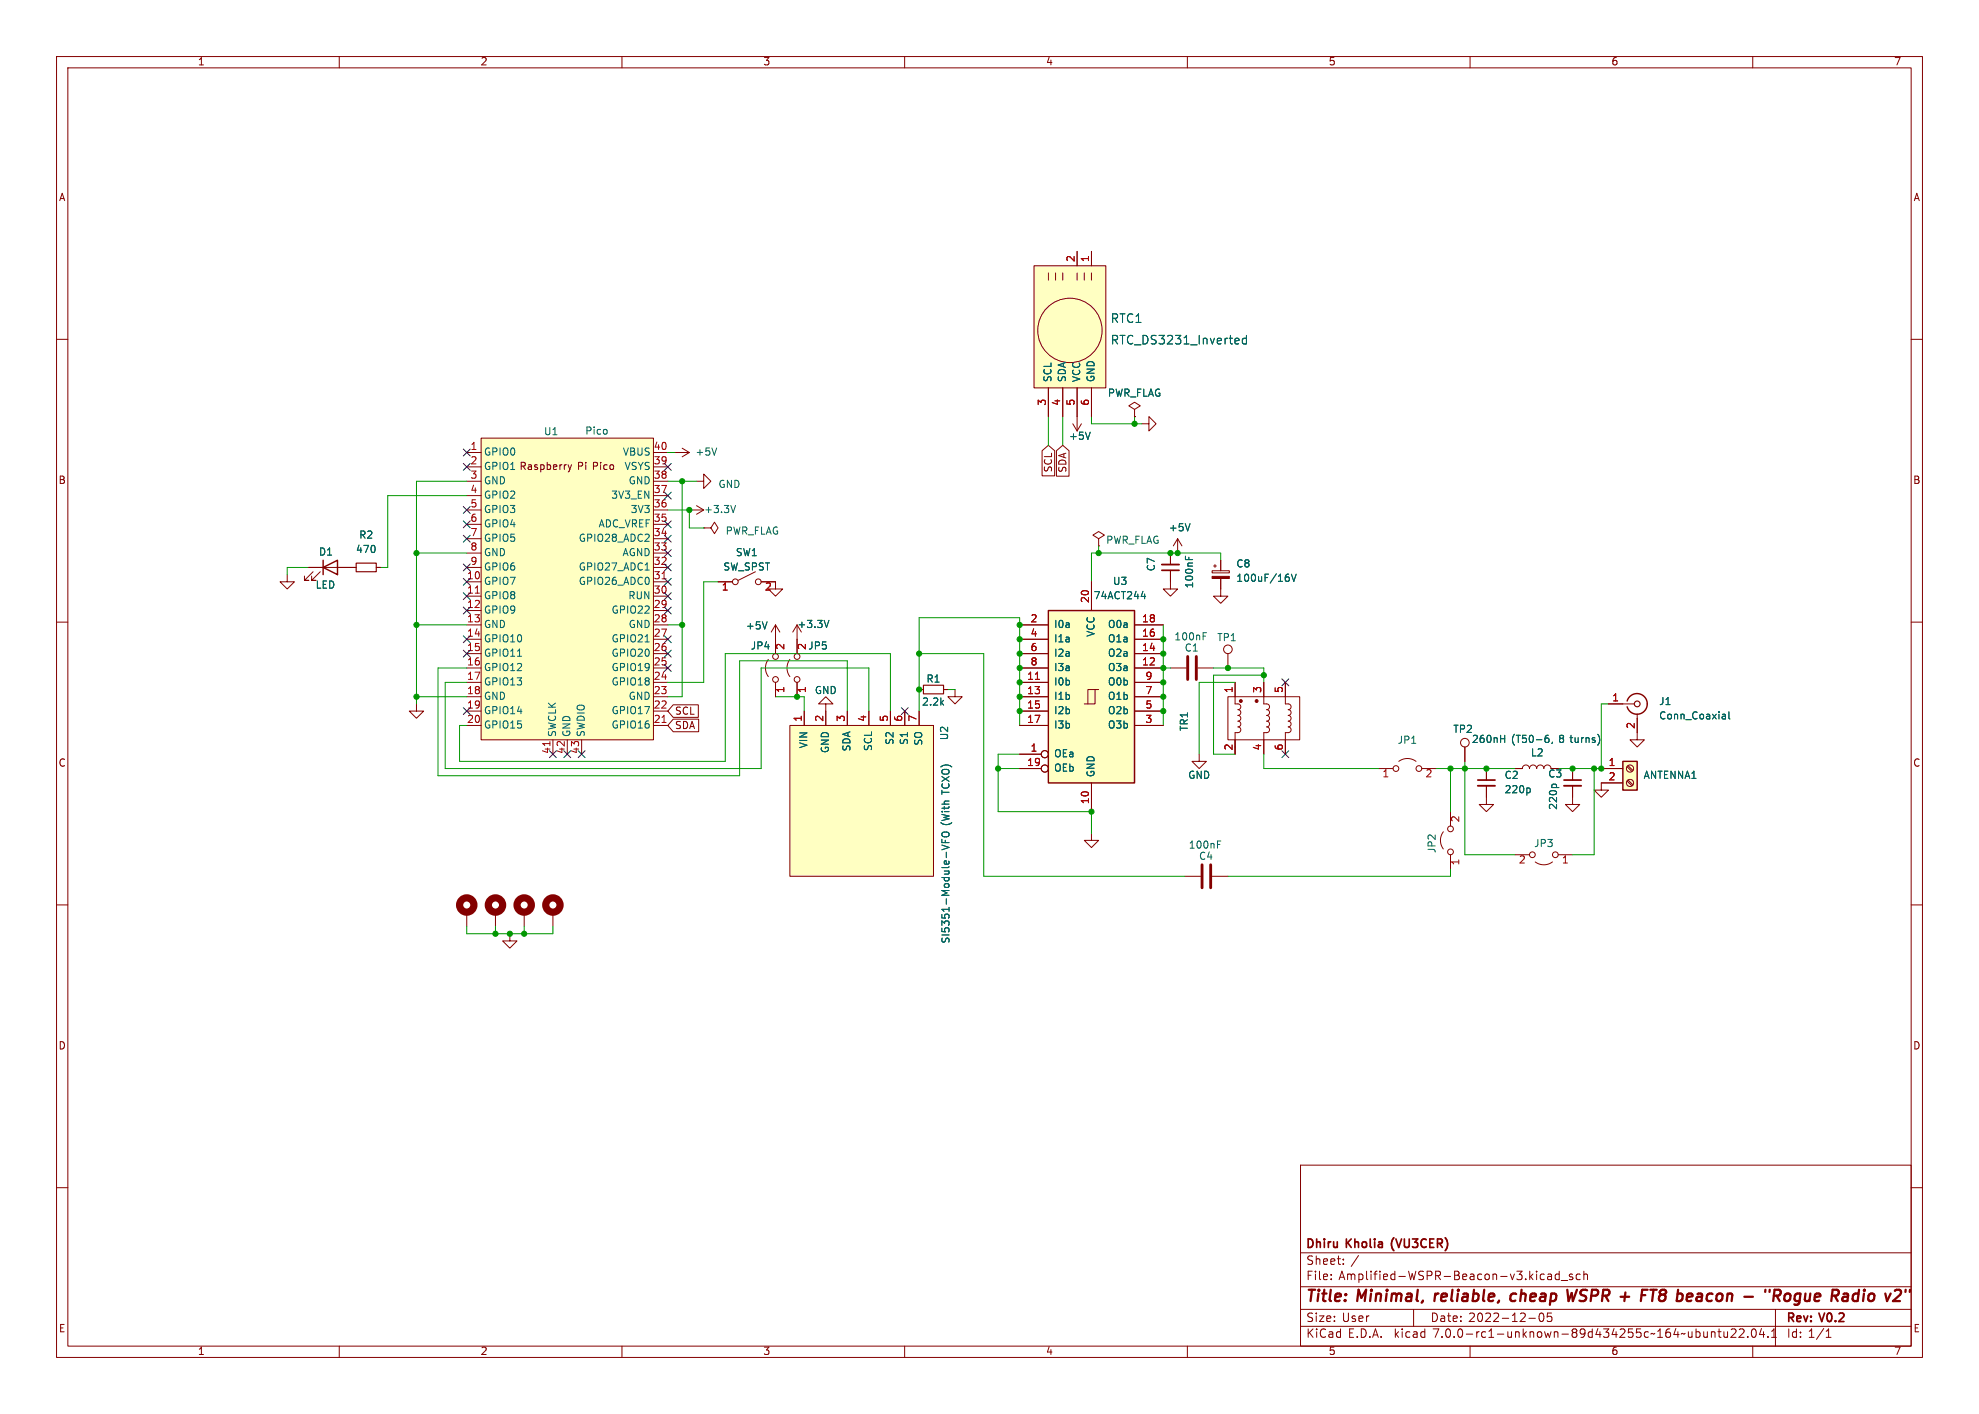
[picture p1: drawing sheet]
<svg xmlns="http://www.w3.org/2000/svg" width="350mm" height="250mm" viewBox="0 0 350 250" stroke-linecap="round" stroke-linejoin="round" font-family="sans-serif">
<g fill="none" stroke="#840000" stroke-width=".18">
<path d="M10 10h330v230h-330zM12 12h326v226h-326zM60 10v2M110 10v2M160 10v2M210 10v2M260 10v2M310 10v2M10 60h2M182.9 47h12.7v21.6h-12.7zM185.4 48.3v1.2M186.7 48.3v1.2"/>
<path d="M188 48.3v1.2M190.5 44.4v2.6M190.5 48.3v1.2M191.8 48.3v1.2M193 44.4v2.6M193 48.3v1.2M338 60h2M85.1 77.5h30.5v53.3h-30.5zM120.6 79.2l1.3 .8M184.3 79.7l1.1-1 1.1 1v4.4h-2.2zM185.4 68.6v5.1M186.8 79.7l1.2-1 1.1 1v4.5h-2.3z"/>
<path d="M188 68.6v5.1M189.7 74.9l.8 1.3M190.5 68.6v7.6M191.3 74.9l-.8 1.3M193 68.6v5.1M200.7 72.4l1-.6-1-.7-1.1 .7 1.1 .6v1.3M200.7 73.7h.1M201.9 74.9h1.3v-1.2l1.3 1.2-1.3 1.3v-1.3M82.5 80h2.6M82.5 82.5h2.6M82.5 85.1h2.6M82.5 97.8h2.6"/>
<path d="M82.5 95.2h2.6M82.5 92.7h2.6M82.5 90.2h2.6M82.5 87.6h2.6M100.5 82.2l.3 .8M100.8 83l-.3 .4M101.1 82.2l-.3 .8M115.6 80h2.5M115.6 82.5h2.5M115.6 85.1h2.5M115.6 97.8h2.5M115.6 95.2h2.5"/>
<path d="M115.6 92.7h2.5M115.6 90.2h2.5M115.6 87.6h2.5M119.4 80h2.5M121.9 90.2h2.6M121.9 80l-1.3 .8M123.2 85.1h1.3v-1.3l1.2 1.3-1.2 1.3v-1.3M123.2 89.4l1.3 .8M124.5 93.3h1.2l.7-1 .6 1-.6 1.1-.7-1.1M124.5 93.3h.1M124.5 90.2l-1.3 .7M194.3 95.2l1-.6-1-.6-1 .6 1 .6v1.3"/>
<path d="M194.3 96.5h.1M207 97.8v2M208.3 95.2l-.8 1.3M208.3 95.2v2.6M208.3 95.2l.7 1.3M214.9 99.8v.5M215.9 99.1v1.8M10 110h2M50.8 101.6v1.3h1.3l-1.3 1.2-1.3-1.2h1.3M54.6 100.3h8.4M55.4 101.1l-1.6 1.5h.8h-.8v-.7M56.6 101.1l-1.5 1.5h.8h-.8v-.7"/>
<path d="M66.5 100.3h.8M82.5 118.1h2.6M82.5 115.6h2.6M82.5 113h2.6M82.5 110.5h2.6M82.5 100.3h2.6M82.5 102.9h2.6M82.5 105.4h2.6M82.5 107.9h2.6M115.6 118.1h2.5M115.6 115.6h2.5M115.6 113h2.5"/>
<path d="M115.6 110.5h2.5M115.6 100.3h2.5M115.6 102.9h2.5M115.6 105.4h2.5M115.6 107.9h2.5M127 102.9h2.5M133.6 101.1l-3 1.5M134.6 102.9h2.6v1.2h1.2l-1.2 1.3-1.3-1.3h1.3M135.9 116.6a2.54 2.54 0 0 0 0 3M137.2 110.5v5.1M137.2 110.5l-.8 1.3M137.2 110.5l.7 1.3"/>
<path d="M139.7 116.6a2.54 2.54 0 0 0 0 3M140.2 111.8l.8-1.3v5.1M180.3 118.1h5.1M180.3 115.6h5.1M180.3 113h5.1M180.3 110.5h5.1M193 102.9v5M200.7 118.1h5M200.7 115.6h5M200.7 113h5M200.7 110.5h5M207 100.8v3.3h1.3l-1.3 1.3-1.3-1.3h1.3"/>
<path d="M207 118.1h2.8M211.8 118.1h2.8M214.4 100.9h3v.4h-3zM214.6 100.1h.5M215.9 102.3v3.1h1.3l-1.3 1.3-1.3-1.3h1.3M217.2 115.6v2.5M338 110h2M73.7 124.5v1.2h1.2l-1.2 1.3-1.3-1.3h1.3M82.5 120.6h2.6M82.5 123.2h2.6M82.5 125.7h2.6M82.5 128.3h2.6"/>
<path d="M97.8 130.8v2.5M100.3 130.8v2.5M102.9 130.8v2.5M115.6 120.6h2.5M115.6 123.2h2.5M115.6 125.7h2.5M115.6 128.3h2.5M119.1 124.6h4.4v2.2h-4.4l-1-1.1zM119.1 127.2h4.5v2.2h-4.5l-1-1.1zM137.2 120.6v2.6M139.7 128.3h25.4v26.6h-25.4zM141 120.6v2.6"/>
<path d="M142.2 125.7v2.6M146 124.5h1.3l-1.3-1.3-1.2 1.3h1.2v3.8M149.9 125.7v2.6M153.7 125.7v2.6M157.5 125.7v2.6M160 125.7v2.6M162.6 125.7v2.6M162.6 121.9h.7M166.9 121.9h.7M168.9 121.9v1.3h1.3l-1.3 1.3-1.3-1.3h1.3M180.3 133.3h3.8M180.3 120.6h5.1"/>
<path d="M180.3 123.2h5.1M180.3 125.7h5.1M180.3 128.3h5.1M180.3 135.9h3.8M193 138.4v5.1M193.7 121.9h-1.3v2.6M194.3 121.9h-.6v2.6h-1.9M200.7 120.6h5M200.7 123.2h5M200.7 125.7h5M200.7 128.3h5M212.1 133.3v1.3h-1.3l1.3 1.3 1.3-1.3h-1.3"/>
<path d="M217.2 123.2h12.7v7.6h-12.7zM218.4 120.6v3.9h.8l.3 .5-.2 .3-.4 .2 .4 .1 .1 .3-.1 .4-.4 .2 .3 .1 .2 .2v.5l-.5 .2 .4 .2 .1 .4-.1 .3-.4 .1 .4 .2 .2 .4-.4 .4h-.7v3.8M223.5 120.6v3.9h.7l.3 .5-.1 .3-.4 .2 .4 .1 .1 .3-.1 .4-.4 .2 .3 .1 .2 .2-.1 .5-.4 .2 .4 .2 .1 .4-.2 .3-.3 .1 .4 .2 .1 .4-.3 .4h-.7v3.8M227.3 120.6v3.9h.8l.2 .5-.1 .3-.4 .2 .4 .1 .1 .3-.1 .4-.4 .2 .3 .1 .2 .2-.1 .5-.4 .2 .4 .2 .1 .4-.2 .3-.3 .1 .4 .2 .1 .4-.3 .4h-.7v3.8M243.8 135.9h2.6M247.4 134.6a2.54 2.54 0 0 1 3 0M251.5 135.9h2.5M259.1 132.1v2.5M262.9 138.9v3.3h-1.3l1.3 1.3 1.3-1.3h-1.3M262.9 135.9v2M268 135.9h1.2a.64 .64 0 0 1 .7-.6 .64 .64 0 0 1 .6 .6 .64 .64 0 0 1 .6-.6 .64 .64 0 0 1 .7 .6 .64 .64 0 0 1 .6-.6 .64 .64 0 0 1 .6 .6 .64 .64 0 0 1 .7-.6 .64 .64 0 0 1 .6 .6M278.1 138.9v3.3h-1.2l1.2 1.3 1.3-1.3h-1.3"/>
<path d="M278.1 135.9v2M283.2 135.9h3.8M284.5 124.5h4.6M287 138.4h-3.8v1.3h-1.3l1.3 1.3 1.3-1.3h-1.3M287.8 138.1l.8 .8M287.8 135.6l.8 .8M287.9 137.9l.9 .9M287.9 135.4l.9 .8M289.6 126.2v4.6h-1.3l1.3 1.3 1.2-1.3h-1.2M10 160h2M193 147.3v1.3h1.3l-1.3 1.3-1.2-1.3h1.2M209.5 154.9h2.8"/>
<path d="M214.4 154.9h2.8M255.3 147.1a2.53 2.53 0 0 0 0 3M256.5 143.5v2.5M256.5 151.1v2.6M268 151.1h2.5M271.5 152.4a2.54 2.54 0 0 0 3.1 0M275.6 151.1h2.5M338 160h2M82.5 161.3v2.5M87.6 161.3v2.5M90.2 165.1v1.3h1.2l-1.2 1.2-1.3-1.2h1.3M92.7 161.3v2.5"/>
<path d="M97.8 161.3v2.5M10 210h2M230 206h108v32h-108zM338 210h2M60 238v2M110 238v2M160 238v2M210 238v2M230 234.5h108M230 231.5h108M230 227.5h108M230 221.5h108"/>
<path d="M235.4 226.1v.2M235.4 225.3v.2M237.6 223.4v.2M237.6 222.6v.2M250 231.5v3M260 238v2M270.4 233.1h1.2M272.3 232.3a.81 .81 0 0 0 .4 1.4l.2-.2 .2-.4-.2-.8M273.7 232.2l-.1 .7 .2-.2 .5 .1 .2 .6-.3 .3-.6-.2M273.8 225.3h.5l.1 1M274.4 225.6l-.5 .1a.29 .29 0 0 0-.2 .3 .29 .29 0 0 0 .2 .3l.5-.1M275.8 225.3h-.5l-.2 .2v.5l.1 .2h.6"/>
<path d="M275.8 224.8v1.5M276.1 226.4h1.2M278.1 225.3h-.3l-.2 .2v.2l.5 .1v.4h-.5M279.5 225.3h-.4l-.3 .2v.5l.1 .2h.6M280.1 225.4l.2-.1h.4l.1 1M280.1 224.8v1.5M302.7 235.5v1M302.7 235.6l.2-.1h.4v1M303.8 235.5h.6M304 235v1.2l.4 .3M304.9 235.5l.1 .9 .3 .1 .2-.2M305.5 235.5v1"/>
<path d="M306.2 235.1l.6-.1 .2 .1v.3l-.9 1.1h.9M307.6 235.1l.6-.1 .2 .1 .1 .3-1 1.1h1M309.1 236.3v.2M310 235h.1a.81 .81 0 0 1 .6 .6 .81 .81 0 0 1-.3 .8l-.1 .1a.82 .82 0 0 1-.6-.7 .82 .82 0 0 1 .3-.8zM310 238v2M311.5 234.9l-.3 1.1h.9M311.9 235.5v1M312.7 236.3v.2M313.3 236.5h.9M313.3 235.4l.5-.4v1.5M314 231.5v6.5M323 236.5h.8"/>
<path d="M323 235.4l.4-.4v1.5"/>
<circle cx="189.2" cy="58.4" r="5.7"/>
<circle cx="130" cy="102.9" r=".51"/>
<circle cx="134.1" cy="102.9" r=".51"/>
<circle cx="137.2" cy="116.1" r=".51"/>
<circle cx="141" cy="116.1" r=".51"/>
<circle cx="217.2" cy="114.8" r=".76"/>
<circle cx="137.2" cy="120.1" r=".51"/>
<circle cx="141" cy="120.1" r=".51"/>
<circle cx="184.8" cy="133.3" r=".63"/>
<circle cx="184.8" cy="135.9" r=".63"/>
<circle cx="246.9" cy="135.9" r=".51"/>
<circle cx="251" cy="135.9" r=".51"/>
<circle cx="259.1" cy="131.3" r=".76"/>
<circle cx="288.3" cy="135.9" r=".63"/>
<circle cx="288.3" cy="138.4" r=".63"/>
<circle cx="256.5" cy="150.6" r=".51"/>
<circle cx="256.5" cy="146.6" r=".51"/>
<circle cx="271" cy="151.1" r=".51"/>
<circle cx="275.1" cy="151.1" r=".51"/>
</g>
<path d="M268 228.7a.66 .66 0 0 0-.8 .4v.8l.2 .1h.4M278.9 228l-.7 2-.2-1.4-.6 1.4M291.9 228h1.1M292.5 228l-.3 2M312.2 228v.4M313 228v.4M314.7 229a.52 .52 0 0 0 .3-.5 .52 .52 0 0 0-.4-.5h-.7l-.3 2M316.6 228.9a.57 .57 0 0 0-1 .2v.8a.57 .57 0 0 0 1-.2M327.9 228.8l.2-.1 .6 .1M328.6 230h-.6M328.8 228l-.3 2" fill="none" stroke="#840000" stroke-width=".4"/>
<path d="M205.5 100.8h3M261.4 137.9h3M276.6 137.9h3.1M246.5 218.8v.1M255.6 218.8l.1 .1" fill="none" stroke="#840000" stroke-width=".3"/>
<g fill="none" stroke="#840000" stroke-width="1.3">
<circle cx="82.5" cy="160" r="1.27"/>
<circle cx="87.6" cy="160" r="1.27"/>
<circle cx="92.7" cy="160" r="1.27"/>
<circle cx="97.8" cy="160" r="1.27"/>
</g>
<g fill="#ffffc2" stroke="#ffffc2" stroke-width=".18">
<path d="M139.7 128.3h25.4v26.6h-25.4z"/>
<path d="M185.4 107.9h15.3v30.5h-15.3z"/>
<path d="M85.1 77.5h30.5v53.3h-30.5z"/>
<path d="M182.9 47h12.7v21.6h-12.7z"/>
<path d="M287 134.6h2.6v5.1h-2.6z"/>
</g>
<g fill="none" stroke="#006464" stroke-width=".18">
<path d="M219.1 59.9v.3l-.7 .1M220.4 59.3v1.5M220.4 59.9l-.4-.1-.3 .3v.4l.2 .2h.5M126.8 79.2l-.5 1.3M192.8 76.4l-.4 1.3M130.1 89.4l-.4 1.2M209.7 98.3v.6M210.5 92.6l-.4 1.3M114.1 113.5h.7M114.1 100.8h.7M135.7 109.9l-.5 1.3M146.6 109.7l-.4 1.3"/>
<path d="M201.8 105.5h.8M202.4 105v.9M212.8 111.9h.6M227.7 101.5h.2M227.8 102l.2 .2v.3l-.2 .3M228.4 101.5l.4 1.3 .4-1.3M265.4 130.6h.7M266.1 130v1.3M270.5 139.4l.1 .2-.1 .5M273.4 130.6l.3-.1 .3 .2-.2 .5h-.4M273.8 130l-.3 .1-.2 .2M274.5 138.8l.2-.2 .5 .2"/>
<path d="M274.6 131.2l-.1 .3M282.9 130.4v.8M304.7 126.3h.3l.2 .2v.6M305.2 127.1h-.5M305.2 126.6h-.5M305.8 125.9v1l.2 .2M166.6 149.4l1.3 .4-1.3 .5M166.6 148.4v.6h1.3M166.6 147.3a.81 .81 0 0 1 1.3 .1 .43 .43 0 0 1-.5 .6h-.4a.42 .42 0 0 1-.4-.3 .42 .42 0 0 1 0-.4zM167.2 148.6v.4M215.3 148.7h.6"/>
</g>
<g fill="none" stroke="#840000" stroke-width=".2">
<path d="M63 99.6h3.5v1.5h-3.5zM163.3 121.2h3.6v1.5h-3.6z"/>
<circle cx="289.6" cy="124.5" r=".51"/>
</g>
<path d="M210.1 116.1v4M211.6 116.1v4M212.6 152.9v4.1M214.1 152.9v4.1" fill="none" stroke="#840000" stroke-width=".51"/>
<path d="M57.1 99.1v2.5M57.1 100.3l2.6-1.2v2.5zM185.4 107.9h15.3v30.5h-15.3zM287 134.6h2.6v5.1h-2.6zM287.8 124a1.81 1.81 0 0 1 2.8-1 1.81 1.81 0 0 1 0 2.9 1.81 1.81 0 0 1-2.8-.9" fill="none" stroke="#840000" stroke-width=".25"/>
<path d="M84.1 104.9h.7M117.1 102.3h.7M97.3 131.1v.7M117.1 127.7h.7M183.1 120.1h.7" fill="none" stroke="#a90000" stroke-width=".18"/>
<path d="M205.5 99.8h3M261.4 138.9h3M276.6 138.9h3.1" fill="none" stroke="#840000" stroke-width=".33"/>
<g fill="#840000" stroke="#840000" stroke-width=".18">
<path d="M214.4 101.9h3v.4h-3z"/>
<circle cx="222.2" cy="124" r=".25"/>
<circle cx="219.5" cy="124" r=".25"/>
</g>
<g fill="none" stroke="#009600" stroke-width=".18">
<path d="M185.4 73.7v5M188 73.7v5M193 73.7v1.2h8.9M200.7 73.7v1.2M73.7 97.8h8.8M82.5 85.1h-8.8v39.4M82.5 87.6h-13.9v12.7h-1.3M118.1 90.2h3.8v3.1h2.6M118.1 85.1h5.1M118.1 80h1.3M120.6 85.1v38.1h-2.5M194.3 96.5v1.3"/>
<path d="M215.9 99.1v-1.3h-22.9v5.1M54.6 100.3h-3.8v1.3M73.7 110.5h8.8M82.5 118.1h-5v19.1h53.3v-20.4h19.1v8.9M118.1 110.5h2.5M127 102.9h-2.5v17.7h-6.4M162.6 115.6h11.4v39.3h35.5M205.7 110.5v17.8M205.7 118.1h1.3M214.6 118.1h8.9v2.5M223.5 119.4h-8.9v13.9h3.8M73.7 123.2h8.8"/>
<path d="M82.5 120.6h-3.8v15.3h55.9v-17.8h19.1v7.6M137.2 123.2h5v2.5M157.5 125.7v-10.1h-29.2v19h-47v-6.3h1.2M162.6 125.7v-16.5h17.7v19.1M167.6 121.9h1.3M176.5 135.9h3.8M180.3 133.3h-3.8v10.2h16.5v3.8M218.4 120.6h-6.3v12.7M223.5 133.3v2.6h20.3M254 135.9h14M256.5 135.9v7.6M259.1 134.6v16.5h8.9"/>
<path d="M281.9 135.9v15.2h-3.8M284.5 124.5h-1.3v11.4h-7.6M256.5 153.7v1.2h-39.3M82.5 163.8v1.3h15.3v-1.3M87.6 163.8v1.3M92.7 163.8v1.3"/>
</g>
<g fill="none" stroke="#000084" stroke-width=".18">
<path d="M81.9 79.4l1.3 1.2M83.2 79.4l-1.3 1.2M81.9 94.6l1.3 1.3M81.9 99.7l1.3 1.2M81.9 92.1l1.3 1.2M81.9 89.6l1.3 1.2M81.9 81.9l1.3 1.3M83.2 94.6l-1.3 1.3M83.2 99.7l-1.3 1.2M83.2 92.1l-1.3 1.2M83.2 89.6l-1.3 1.2M83.2 81.9l-1.3 1.3"/>
<path d="M117.5 94.6l1.2 1.3M117.5 92.1l1.2 1.2M117.5 97.2l1.2 1.2M117.5 87l1.2 1.2M117.5 81.9l1.2 1.3M117.5 99.7l1.2 1.2M118.7 94.6l-1.2 1.3M118.7 92.1l-1.2 1.2M118.7 97.2l-1.2 1.2M118.7 87l-1.2 1.2M118.7 81.9l-1.2 1.3M118.7 99.7l-1.2 1.2"/>
<path d="M81.9 104.8l1.3 1.2M81.9 107.3l1.3 1.3M81.9 102.3l1.3 1.2M81.9 115l1.3 1.2M81.9 112.4l1.3 1.2M83.2 104.8l-1.3 1.2M83.2 107.3l-1.3 1.3M83.2 102.3l-1.3 1.2M83.2 115l-1.3 1.2M83.2 112.4l-1.3 1.2M117.5 104.8l1.2 1.2M117.5 117.5l1.2 1.2"/>
<path d="M117.5 107.3l1.2 1.3M117.5 115l1.2 1.2M117.5 112.4l1.2 1.2M117.5 102.3l1.2 1.2M118.7 104.8l-1.2 1.2M118.7 117.5l-1.2 1.2M118.7 107.3l-1.2 1.3M118.7 115l-1.2 1.2M118.7 112.4l-1.2 1.2M118.7 102.3l-1.2 1.2M81.9 125.1l1.3 1.2M83.2 125.1l-1.3 1.2"/>
<path d="M97.2 132.7l1.2 1.3M98.4 132.7l-1.2 1.3M99.7 132.7l1.2 1.3M100.9 132.7l-1.2 1.3M102.3 132.7l1.2 1.3M103.5 132.7l-1.2 1.3M159.4 125.1l1.2 1.2M160.6 125.1l-1.2 1.2M226.7 132.7l1.2 1.3M226.7 120l1.2 1.3M227.9 132.7l-1.2 1.3M227.9 120l-1.2 1.3"/>
</g>
<g fill="#009600" stroke="#009600" stroke-width=".18">
<circle cx="205.7" cy="120.6" r=".46"/>
<circle cx="205.7" cy="118.1" r=".46"/>
<circle cx="223.5" cy="119.4" r=".46"/>
<circle cx="217.2" cy="118.1" r=".46"/>
<circle cx="256.5" cy="135.9" r=".46"/>
<circle cx="205.7" cy="123.2" r=".46"/>
<circle cx="205.7" cy="125.7" r=".46"/>
<circle cx="120.6" cy="85.1" r=".46"/>
<circle cx="121.9" cy="90.2" r=".46"/>
<circle cx="73.7" cy="110.5" r=".46"/>
<circle cx="73.7" cy="97.8" r=".46"/>
<circle cx="176.5" cy="135.9" r=".46"/>
<circle cx="180.3" cy="123.2" r=".46"/>
<circle cx="180.3" cy="115.6" r=".46"/>
<circle cx="180.3" cy="110.5" r=".46"/>
<circle cx="180.3" cy="118.1" r=".46"/>
<circle cx="180.3" cy="113" r=".46"/>
<circle cx="180.3" cy="120.6" r=".46"/>
<circle cx="205.7" cy="115.6" r=".46"/>
<circle cx="193" cy="143.5" r=".46"/>
<circle cx="180.3" cy="125.7" r=".46"/>
<circle cx="205.7" cy="113" r=".46"/>
<circle cx="120.6" cy="110.5" r=".46"/>
<circle cx="141" cy="123.2" r=".46"/>
<circle cx="162.6" cy="121.9" r=".46"/>
<circle cx="162.6" cy="115.6" r=".46"/>
<circle cx="73.7" cy="123.2" r=".46"/>
<circle cx="92.7" cy="165.1" r=".46"/>
<circle cx="87.6" cy="165.1" r=".46"/>
<circle cx="90.2" cy="165.1" r=".46"/>
<circle cx="283.2" cy="135.9" r=".46"/>
<circle cx="259.1" cy="135.9" r=".46"/>
<circle cx="262.9" cy="135.9" r=".46"/>
<circle cx="278.1" cy="135.9" r=".46"/>
<circle cx="281.9" cy="135.9" r=".46"/>
<circle cx="207" cy="97.8" r=".46"/>
<circle cx="208.3" cy="97.8" r=".46"/>
<circle cx="194.3" cy="97.8" r=".46"/>
<circle cx="200.7" cy="74.9" r=".46"/>
</g>
<g font-size="2.8" fill="#840000">
<text x="231" y="230.8">Title:</text>
<text x="240.1" y="230.8">Minimal,</text>
<text x="254.4" y="230.8">reliable,</text>
<text x="268.5" y="230.8">cheap</text>
<text x="279" y="230.8">WSPR +</text>
<text x="293.3" y="230.8">FT8 beacon</text>
<text x="312.7" y="230.8">-</text>
<text x="317" y="230.8">&quot;Rogue</text>
<text x="329.4" y="230.8">Radio</text>
</g>
<g font-size="2.1" fill="#006464">
<text x="196.4" y="57.4">RTC1</text>
<text x="196.4" y="61.2">RTC_DS3231_Inverted</text>
</g>
<g font-size="2.1" fill="#840000">
<text x="231" y="221.1">Dhiru</text>
<text x="238.2" y="221.1">Kholia</text>
<text x="246.6" y="221.1">(VU3CER)</text>
<text x="231" y="226.7">File:</text>
<text x="231" y="224">Sheet:</text>
<text x="236.8" y="226.7">Amplified-WSPR-Beacon-v3.kicad_sch</text>
<text x="238.9" y="224">/</text>
<text x="231" y="236.9">KiCad</text>
<text x="231" y="234.1">Size:</text>
<text x="237.4" y="234.1">User</text>
<text x="238.4" y="236.9">E.D.A.</text>
<text x="246.7" y="236.9">kicad</text>
<text x="253" y="234.1">Date:</text>
<text x="253.6" y="236.9">7.0.0-rc1-unknown-89d434255c~164~ubuntu22.04.1</text>
<text x="259.7" y="234.1">2022-12-05</text>
<text x="316" y="234.2">Rev:</text>
<text x="316" y="236.9">Id: 1/1</text>
<text x="322" y="234.2">V0.2</text>
</g>
<g font-size="1.8" fill="#840000">
<text x="35" y="11.8">1</text>
<text x="85" y="11.8">2</text>
<text x="135" y="11.8">3</text>
<text x="185" y="11.8">4</text>
<text x="235" y="11.8">5</text>
<text x="285" y="11.8">6</text>
<text x="335" y="11.8">7</text>
<text x="10.4" y="35.8">A</text>
<text x="338.4" y="35.8">A</text>
<text x="102.1" y="83.4">Pi Pico</text>
<text x="186.3" y="83.6" transform="rotate(-90 186.3 83.6)">SCL</text>
<text x="188.9" y="83.7" transform="rotate(-90 188.9 83.7)">SDA</text>
<text x="10.3" y="85.8">B</text>
<text x="338.3" y="85.8">B</text>
<text x="119.4" y="126.6">SCL</text>
<text x="119.4" y="129.2">SDA</text>
<text x="10.3" y="135.8">C</text>
<text x="273.8" y="137.8">C3</text>
<text x="338.3" y="135.8">C</text>
<text x="10.3" y="185.8">D</text>
<text x="338.3" y="185.8">D</text>
<text x="10.4" y="235.8">E</text>
<text x="35" y="239.9">1</text>
<text x="85" y="239.9">2</text>
<text x="135" y="239.9">3</text>
<text x="185" y="239.9">4</text>
<text x="235" y="239.9">5</text>
<text x="285" y="239.9">6</text>
<text x="335" y="239.9">7</text>
<text x="338.4" y="235.8">E</text>
</g>
<g font-size="1.8" fill="#a90000">
<text x="190.2" y="46.4" transform="rotate(-90 190.2 46.4)">2</text>
<text x="192.8" y="46.4" transform="rotate(-90 192.8 46.4)">1</text>
<text x="185.2" y="71.8" transform="rotate(-90 185.2 71.8)">3</text>
<text x="187.7" y="71.8" transform="rotate(-90 187.7 71.8)">4</text>
<text x="190.2" y="71.8" transform="rotate(-90 190.2 71.8)">5</text>
<text x="192.8" y="71.8" transform="rotate(-90 192.8 71.8)">6</text>
<text x="83.2" y="79.8">1</text>
<text x="83.2" y="82.3">2</text>
<text x="115.6" y="82.3">39</text>
<text x="115.6" y="79.8">40</text>
<text x="83.2" y="84.8">3</text>
<text x="83.2" y="87.4">4</text>
<text x="83.2" y="89.9">5</text>
<text x="115.6" y="89.9">36</text>
<text x="115.6" y="87.4">37</text>
<text x="115.6" y="84.8">38</text>
<text x="83.2" y="92.5">6</text>
<text x="83.2" y="95">7</text>
<text x="115.6" y="95">34</text>
<text x="115.6" y="92.5">35</text>
<text x="83.2" y="97.5">8</text>
<text x="83.2" y="100.1">9</text>
<text x="115.6" y="100.1">32</text>
<text x="115.6" y="97.5">33</text>
<text x="82.5" y="102.6">10</text>
<text x="82.5" y="105.2">11</text>
<text x="82.5" y="107.7">12</text>
<text x="115.6" y="107.7">29</text>
<text x="115.6" y="105.2">30</text>
<text x="115.6" y="102.6">31</text>
<text x="127.6" y="104.8">1</text>
<text x="135.2" y="104.8">2</text>
<text x="192.8" y="106.7" transform="rotate(-90 192.8 106.7)">20</text>
<text x="82.5" y="110.2">13</text>
<text x="82.5" y="112.8">14</text>
<text x="115.6" y="112.8">27</text>
<text x="115.6" y="110.2">28</text>
<text x="182.2" y="110.2">2</text>
<text x="182.2" y="112.8">4</text>
<text x="201.9" y="112.8">16</text>
<text x="201.9" y="110.2">18</text>
<text x="82.5" y="115.3">15</text>
<text x="82.5" y="117.9">16</text>
<text x="115.6" y="117.9">25</text>
<text x="115.6" y="115.3">26</text>
<text x="139.1" y="115" transform="rotate(-90 139.1 115)">2</text>
<text x="142.9" y="115" transform="rotate(-90 142.9 115)">2</text>
<text x="182.2" y="115.3">6</text>
<text x="182.2" y="117.9">8</text>
<text x="201.9" y="117.9">12</text>
<text x="201.9" y="115.3">14</text>
<text x="82.5" y="120.4">17</text>
<text x="82.5" y="122.9">18</text>
<text x="82.5" y="125.5">19</text>
<text x="115.6" y="125.5">22</text>
<text x="115.6" y="122.9">23</text>
<text x="115.6" y="120.4">24</text>
<text x="139.1" y="122.6" transform="rotate(-90 139.1 122.6)">1</text>
<text x="142.9" y="122.6" transform="rotate(-90 142.9 122.6)">1</text>
<text x="181.6" y="120.4">11</text>
<text x="181.6" y="122.9">13</text>
<text x="181.6" y="125.5">15</text>
<text x="202.5" y="125.5">5</text>
<text x="202.5" y="122.9">7</text>
<text x="202.5" y="120.4">9</text>
<text x="218.2" y="122.6" transform="rotate(-90 218.2 122.6)">1</text>
<text x="223.3" y="122.6" transform="rotate(-90 223.3 122.6)">3</text>
<text x="227.1" y="122.6" transform="rotate(-90 227.1 122.6)">5</text>
<text x="285.1" y="124.2">1</text>
<text x="82.5" y="128">20</text>
<text x="115.6" y="128">21</text>
<text x="142" y="127.7" transform="rotate(-90 142 127.7)">1</text>
<text x="145.8" y="127.7" transform="rotate(-90 145.8 127.7)">2</text>
<text x="149.6" y="127.7" transform="rotate(-90 149.6 127.7)">3</text>
<text x="153.4" y="127.7" transform="rotate(-90 153.4 127.7)">4</text>
<text x="157.2" y="127.7" transform="rotate(-90 157.2 127.7)">5</text>
<text x="159.8" y="127.7" transform="rotate(-90 159.8 127.7)">6</text>
<text x="162.3" y="127.7" transform="rotate(-90 162.3 127.7)">7</text>
<text x="181.6" y="128">17</text>
<text x="202.5" y="128">3</text>
<text x="289.3" y="128.9" transform="rotate(-90 289.3 128.9)">2</text>
<text x="97.5" y="133.4" transform="rotate(-90 97.5 133.4)">41</text>
<text x="100.1" y="133.4" transform="rotate(-90 100.1 133.4)">42</text>
<text x="102.6" y="133.4" transform="rotate(-90 102.6 133.4)">43</text>
<text x="181.6" y="135.6">19</text>
<text x="182.2" y="133.1">1</text>
<text x="218.2" y="132.7" transform="rotate(-90 218.2 132.7)">2</text>
<text x="223.3" y="132.7" transform="rotate(-90 223.3 132.7)">4</text>
<text x="227.1" y="132.7" transform="rotate(-90 227.1 132.7)">6</text>
<text x="244.4" y="137.8">1</text>
<text x="252.1" y="137.8">2</text>
<text x="284.4" y="135.6">1</text>
<text x="192.8" y="142.2" transform="rotate(-90 192.8 142.2)">10</text>
<text x="284.4" y="138.2">2</text>
<text x="258.4" y="145.4" transform="rotate(-90 258.4 145.4)">2</text>
<text x="258.4" y="153.1" transform="rotate(-90 258.4 153.1)">1</text>
<text x="268.6" y="153">2</text>
<text x="276.2" y="153">1</text>
</g>
<g font-size="1.8" fill="#006464">
<text x="186.2" y="67.6" transform="rotate(-90 186.2 67.6)">SCL</text>
<text x="188.8" y="67.6" transform="rotate(-90 188.8 67.6)">SDA</text>
<text x="191.3" y="67.6" transform="rotate(-90 191.3 67.6)">VCC</text>
<text x="193.9" y="67.6" transform="rotate(-90 193.9 67.6)">GND</text>
<text x="195.9" y="70.4">PWR_FLAG</text>
<text x="96.2" y="77.2">U1</text>
<text x="103.4" y="77.1">Pico</text>
<text x="85.6" y="80.8">GPIO0</text>
<text x="85.6" y="83.4">GPIO1 Raspberry</text>
<text x="110" y="80.8">VBUS</text>
<text x="110.3" y="83.4">VSYS</text>
<text x="122.9" y="80.8">+5V</text>
<text x="189" y="78">+5V</text>
<text x="85.6" y="85.9">GND</text>
<text x="85.6" y="88.5">GPIO2</text>
<text x="108" y="88.5">3V3_EN</text>
<text x="111.1" y="85.9">GND</text>
<text x="127" y="86.6">GND</text>
<text x="63.5" y="95.5">R2</text>
<text x="85.6" y="91">GPIO3</text>
<text x="85.6" y="93.5">GPIO4</text>
<text x="105.7" y="93.5">ADC_VREF</text>
<text x="111.4" y="91">3V3</text>
<text x="124.5" y="91">+3.3V</text>
<text x="128.3" y="94.8">PWR_FLAG</text>
<text x="206.7" y="94.2">+5V</text>
<text x="56.4" y="98.5">D1</text>
<text x="62.9" y="98.1">470</text>
<text x="85.6" y="96.1">GPIO5</text>
<text x="85.6" y="98.6">GND</text>
<text x="85.6" y="101.2">GPIO6</text>
<text x="102.2" y="101.2">GPIO27_ADC1</text>
<text x="102.2" y="96.1">GPIO28_ADC2</text>
<text x="110" y="98.6">AGND</text>
<text x="127.9" y="101.2">SW_SPST</text>
<text x="130.1" y="98.6">SW1</text>
<text x="195.6" y="96.4">PWR_FLAG</text>
<text x="204.5" y="101.1" transform="rotate(-90 204.5 101.1)">C7</text>
<text x="218.6" y="100.6">C8</text>
<text x="55.8" y="104.4">LED</text>
<text x="85.6" y="103.7">GPIO7</text>
<text x="85.6" y="106.2">GPIO8</text>
<text x="102.2" y="103.7">GPIO26_ADC0</text>
<text x="111" y="106.2">RUN</text>
<text x="193.4" y="106.2">74ACT244</text>
<text x="196.8" y="103.7">U3</text>
<text x="211.3" y="104.1" transform="rotate(-90 211.3 104.1)">100nF</text>
<text x="218.6" y="103.1">100uF/16V</text>
<text x="85.6" y="108.8">GPIO9</text>
<text x="85.6" y="111.3">GND</text>
<text x="85.6" y="113.9">GPIO10</text>
<text x="108" y="113.9">GPIO21</text>
<text x="108" y="108.8">GPIO22</text>
<text x="111.1" y="111.3">GND</text>
<text x="131.9" y="111.6">+5V</text>
<text x="141" y="111.3">+3.3V</text>
<text x="186.4" y="111.3">I0a</text>
<text x="186.4" y="113.9">I1a</text>
<text x="193.9" y="112.7" transform="rotate(-90 193.9 112.7)">VCC</text>
<text x="195.8" y="113.9">O1a</text>
<text x="195.8" y="111.3">O0a</text>
<text x="207.6" y="113.5">100nF</text>
<text x="215.2" y="113.7">TP1</text>
<text x="85.6" y="116.4">GPIO11</text>
<text x="85.6" y="118.9">GPIO12</text>
<text x="108" y="118.9">GPIO19</text>
<text x="108" y="116.4">GPIO20</text>
<text x="132.7" y="115.1">JP4</text>
<text x="142.9" y="115.1">JP5</text>
<text x="186.4" y="116.4">I2a</text>
<text x="186.4" y="118.9">I3a</text>
<text x="195.8" y="118.9">O3a</text>
<text x="195.8" y="116.4">O2a</text>
<text x="209.5" y="115.5">C1</text>
<text x="85.6" y="121.5">GPIO13</text>
<text x="85.6" y="124">GND</text>
<text x="108" y="121.5">GPIO18</text>
<text x="111.1" y="124">GND</text>
<text x="144.1" y="123">GND</text>
<text x="163" y="125">2.2k</text>
<text x="163.8" y="121">R1</text>
<text x="186.4" y="121.5">I0b</text>
<text x="186.4" y="124">I1b</text>
<text x="195.8" y="124">O1b</text>
<text x="195.8" y="121.5">O0b</text>
<text x="293.4" y="124.9">J1</text>
<text x="85.6" y="126.6">GPIO14</text>
<text x="85.6" y="129.1">GPIO15</text>
<text x="98.6" y="130.3" transform="rotate(-90 98.6 130.3)">SWCLK</text>
<text x="101.2" y="130.3" transform="rotate(-90 101.2 130.3)">GND</text>
<text x="103.7" y="130.3" transform="rotate(-90 103.7 130.3)">SWDIO</text>
<text x="108" y="129.1">GPIO16</text>
<text x="108" y="126.6">GPIO17</text>
<text x="158.3" y="131.8" transform="rotate(-90 158.3 131.8)">S2</text>
<text x="160.8" y="131.8" transform="rotate(-90 160.8 131.8)">S1</text>
<text x="163.4" y="132" transform="rotate(-90 163.4 132)">SO</text>
<text x="168" y="130.9" transform="rotate(-90 168 130.9)">U2</text>
<text x="186.4" y="126.6">I2b</text>
<text x="186.4" y="129.1">I3b</text>
<text x="195.8" y="129.1">O3b</text>
<text x="195.8" y="126.6">O2b</text>
<text x="210.4" y="129.3" transform="rotate(-90 210.4 129.3)">TR1</text>
<text x="247.1" y="131.8">JP1</text>
<text x="257" y="129.9">TP2</text>
<text x="260.3" y="131.6">260nH</text>
<text x="267.3" y="131.6">(T50-6,</text>
<text x="275.8" y="131.6">8 turns)</text>
<text x="293.4" y="127.5">Conn_Coaxial</text>
<text x="143.1" y="132.4" transform="rotate(-90 143.1 132.4)">VIN</text>
<text x="146.9" y="133.3" transform="rotate(-90 146.9 133.3)">GND</text>
<text x="150.7" y="133" transform="rotate(-90 150.7 133)">SDA</text>
<text x="154.5" y="132.9" transform="rotate(-90 154.5 132.9)">SCL</text>
<text x="186.4" y="134.2">OEa</text>
<text x="186.4" y="136.7">OEb</text>
<text x="193.9" y="137.4" transform="rotate(-90 193.9 137.4)">GND</text>
<text x="210.1" y="138">GND</text>
<text x="266" y="138">C2</text>
<text x="270.7" y="134">L2</text>
<text x="290.6" y="138">ANTENNA1</text>
<text x="168.2" y="140.4" transform="rotate(-90 168.2 140.4)">TCXO)</text>
<text x="266" y="140.5">220p</text>
<text x="275.7" y="143.2" transform="rotate(-90 275.7 143.2)">220p</text>
<text x="168.2" y="146" transform="rotate(-90 168.2 146)">(With</text>
<text x="210.2" y="150.3">100nF</text>
<text x="212" y="152.3">C4</text>
<text x="254.2" y="150.9" transform="rotate(-90 254.2 150.9)">JP2</text>
<text x="271.3" y="150.1">JP3</text>
<text x="168.2" y="166.9" transform="rotate(-90 168.2 166.9)">SI5351-Module-VFO</text>
</g>
</svg>
